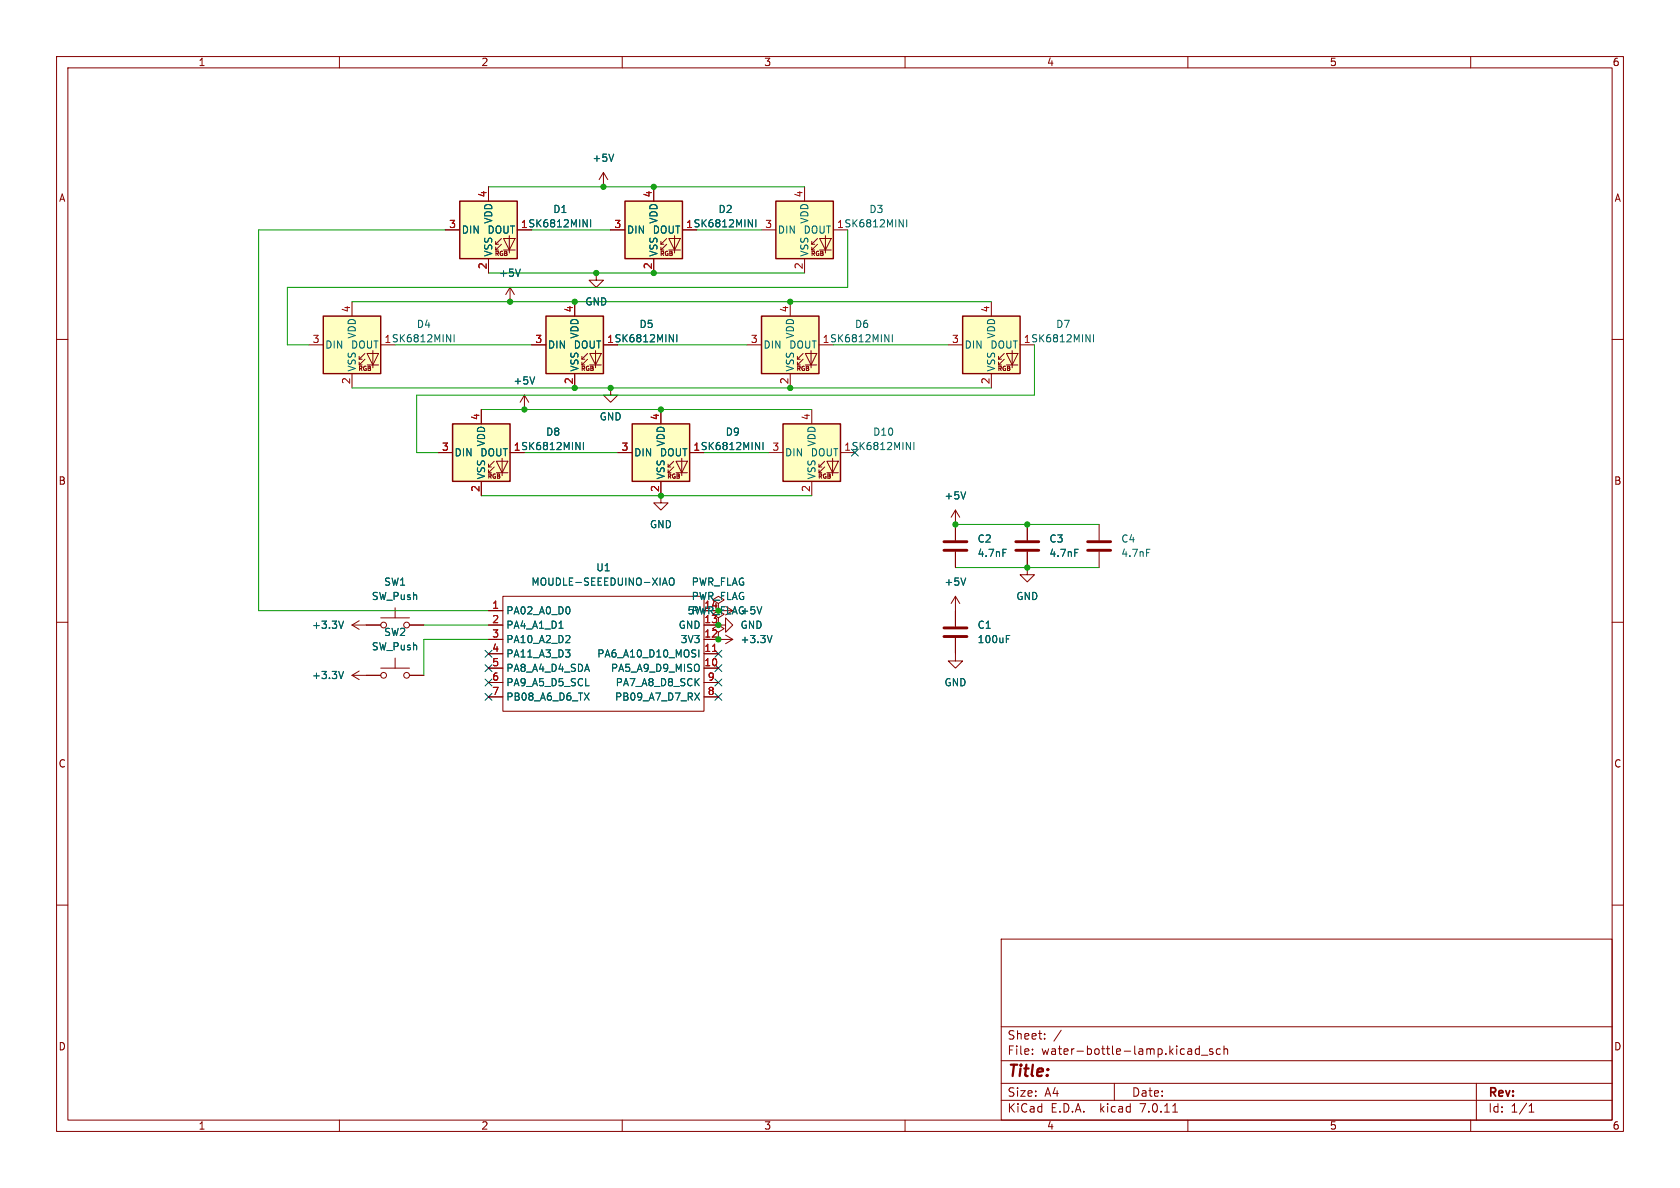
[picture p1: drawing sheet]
<svg xmlns="http://www.w3.org/2000/svg" width="297mm" height="210mm" viewBox="0 0 297 210" stroke-linecap="round" stroke-linejoin="round" font-family="sans-serif">
<g fill="none" stroke="#840000" stroke-width=".18">
<path d="M10 10h277v190h-277zM12 12h273v186h-273zM60 10v2M110 10v2M160 10v2M210 10v2M260 10v2M86.4 33v2.6M106.7 30.5l-.8 1.3M106.7 30.5v2.5M106.7 30.5l.7 1.3M115.6 33v2.6"/>
<path d="M142.2 33v2.6M10 60h2M62.2 53.3v2.6M78.7 40.6h2.6M86.4 45.7v2.6M87.6 44.2h.5M87.6 43.2h.5M88.6 43.2l-1 1v-.5M88.6 42.2l-1 1v-.5M89 42.2h2.1l-1.1 2zM89 44.2h2.1M90 41.7v3"/>
<path d="M90.2 50.8l-.8 1.3M90.2 50.8v2.5M90.2 50.8l.7 1.3M91.4 40.6h2.6M101.6 53.3v2.6M105.4 48.3v1.2h1.3l-1.3 1.3-1.3-1.3h1.3M107.9 40.6h2.6M115.6 45.7v2.6M116.8 44.2h.5M116.8 43.2h.5M117.9 43.2l-1.1 1v-.5M117.9 42.2l-1.1 1v-.5"/>
<path d="M118.2 42.2h2.1l-1 2zM118.2 44.2h2.1M119.3 41.7v3M120.6 40.6h2.6M134.6 40.6h2.6M139.7 53.3v2.6M142.2 45.7v2.6M143.5 44.2h.5M143.5 43.2h.5M144.5 43.2l-1 1v-.5M144.5 42.2l-1 1v-.5M144.9 42.2h2l-1 2z"/>
<path d="M144.9 44.2h2M145.9 41.7v3M147.3 40.6h2.6M175.3 53.3v2.6M285 60h2M54.6 61h2.5M62.2 66v2.6M63.5 64.5h.5M63.5 63.5h.5M64.5 63.5l-1 1v-.5M64.5 62.5l-1 1v-.5M64.9 62.5h2l-1 2z"/>
<path d="M64.9 64.5h2M65.9 62v3M67.3 61h2.5M85.1 72.4v2.5M92.7 69.9l-.8 1.2M92.7 69.9v2.5M92.7 69.9l.8 1.2M94 61h2.5M101.6 66v2.6M102.9 64.5h.5M102.9 63.5h.5M103.9 63.5l-1 1v-.5"/>
<path d="M103.9 62.5l-1 1v-.5M104.3 62.5h2l-1 2zM104.3 64.5h2M105.3 62v3M106.7 61h2.5M107.9 68.6v1.3h1.3l-1.3 1.2-1.2-1.2h1.2M116.8 72.4v2.5M132.1 61h2.5M139.7 66v2.6M141 64.5h.5M141 63.5h.5M142 63.5l-1 1v-.5"/>
<path d="M142 62.5l-1 1v-.5M142.4 62.5h2l-1 2zM142.4 64.5h2M143.4 62v3M143.5 72.4v2.5M144.8 61h2.5M167.6 61h2.6M175.3 66v2.6M176.5 64.5h.5M176.5 63.5h.5M177.5 63.5l-1 1v-.5M177.5 62.5l-1 1v-.5"/>
<path d="M177.9 62.5h2.1l-1.1 2zM177.9 64.5h2.1M178.9 62v3M180.3 61h2.6M77.5 80h2.5M85.1 85.1v2.5M86.4 83.6h.5M86.4 82.6h.5M87.4 82.6l-1 1v-.5M87.4 81.5l-1 1.1v-.6M87.8 81.5h2l-1 2.1zM87.8 83.6h2"/>
<path d="M88.8 81v3.1M90.2 80h2.5M109.2 80h2.6M116.8 85.1v3.8h1.3l-1.3 1.3-1.2-1.3h1.2M118.1 83.6h.5M118.1 82.6h.5M119.1 82.6l-1 1v-.5M119.1 81.5l-1 1.1v-.6M119.5 81.5h2l-1 2.1zM119.5 83.6h2M120.5 81v3.1M121.9 80h2.6"/>
<path d="M135.9 80h2.5M143.5 85.1v2.5M144.8 83.6h.5M144.8 82.6h.5M145.8 82.6l-1 1v-.5M145.8 81.5l-1 1.1v-.6M146.2 81.5h2l-1 2.1zM146.2 83.6h2M147.2 81v3.1M148.6 80h2.5M168.9 90.2l-.8 1.2M168.9 90.2v5.3"/>
<path d="M168.9 97.5v2.8M168.9 90.2l.8 1.2M181.6 97.5v4.1h1.3l-1.3 1.3-1.3-1.3h1.3M181.6 92.7v2.8M194.3 92.7v2.8M194.3 97.5v2.8M10 110h2M62.2 110.5h5.1M62.2 110.5l1.3 .8M62.2 119.4l1.3 .7M62.2 119.4h5.1M63.5 109.7l-1.3 .8"/>
<path d="M63.5 118.6l-1.3 .8M67.3 109.2h5.1M67.3 118.1h5.1M69.8 107.4v1.8M69.8 116.3v1.8M72.4 110.5h2.5M72.4 119.4h2.5M86.4 110.5h2.5M86.4 118.1h2.5M86.4 108h2.5M86.4 115.6h2.5M86.4 113h2.5"/>
<path d="M88.9 105.4h35.6v20.3h-35.6zM124.5 110.5h2.5M124.5 118.1h2.5M124.5 115.6h2.5M124.5 113h5M127 109.2l1-.6-1-.6-1 .6 1 .6v1.3M127 110.5h.1M127 111.8l1-.7-1-.6-1 .6 1 .7v1.2M127 113h.1M127 110.5h1.3v-1.3l1.2 1.3-1.2 1.3v-1.3M127 106.7l1-.7-1-.6-1 .6 1 .7v1.3M128.3 112.3l1.2 .7"/>
<path d="M129.5 113l-1.2 .8M168.9 112.8v4h1.3l-1.3 1.3-1.3-1.3h1.3M168.9 105.4v5.3M168.9 105.4l-.8 1.3M168.9 105.4l.8 1.3M285 110h2M86.4 120.7h2.5M86.4 123.2h2.5M124.5 120.7h2.5M124.5 123.2h2.5M10 160h2M285 160h2"/>
<path d="M177 166h108v32h-108zM60 198v2M110 198v2M160 198v2M177 194.5h108M177 191.5h108M177 187.5h108M177 181.5h108M182.5 186.3v.1M182.5 185.5v.1M184.7 183.6v.1M184.7 182.8v.1"/>
<path d="M187.6 182.1l-1.3 2M197 191.5v3M207.3 196.6h.9M210 198v2M212 184.9v1.5M212 185.5l-.4-.1-.3 .3v.4l.2 .2h.5M212.4 186.5h1.1M214.4 185.5l-.4-.1-.2 .2 .1 .2 .5 .2v.3h-.6M215.7 185.5l-.4-.1-.3 .3v.4l.2 .2h.5M216.4 185.5l.2-.1 .4 .1v.9M216.4 184.9v1.5M260 198v2"/>
<path d="M261 191.5v6.5M270.3 196.6h.9M270.3 195.5l.4-.4v1.5"/>
<circle cx="67.8" cy="119.4" r=".51"/>
<circle cx="67.8" cy="110.5" r=".51"/>
<circle cx="71.9" cy="110.5" r=".51"/>
<circle cx="71.9" cy="119.4" r=".51"/>
</g>
<g fill="#ffffc2" stroke="#ffffc2" stroke-width=".18">
<path d="M134.6 55.9h10.2v10.1h-10.2z"/>
<path d="M137.2 35.6h10.1v10.1h-10.1z"/>
<path d="M96.5 55.9h10.2v10.1h-10.2z"/>
<path d="M110.5 35.6h10.1v10.1h-10.1z"/>
<path d="M81.3 35.6h10.1v10.1h-10.1z"/>
<path d="M170.2 55.9h10.1v10.1h-10.1z"/>
<path d="M138.4 74.9h10.2v10.2h-10.2z"/>
<path d="M80 74.9h10.2v10.2h-10.2z"/>
<path d="M111.8 74.9h10.1v10.2h-10.1z"/>
<path d="M57.1 55.9h10.2v10.1h-10.2z"/>
</g>
<path d="M81.3 35.6h10.1v10.1h-10.1zM110.5 35.6h10.1v10.1h-10.1zM137.2 35.6h10.1v10.1h-10.1zM57.1 55.9h10.2v10.1h-10.2zM96.5 55.9h10.2v10.1h-10.2zM134.6 55.9h10.2v10.1h-10.2zM170.2 55.9h10.1v10.1h-10.1zM80 74.9h10.2v10.2h-10.2zM111.8 74.9h10.1v10.2h-10.1zM138.4 74.9h10.2v10.2h-10.2z" fill="none" stroke="#840000" stroke-width=".25"/>
<g fill="none" stroke="#006464" stroke-width=".18">
<path d="M103.1 38.8l.7 1.3v-1.3M104.4 38.8v1.3M108.5 27.2l-.4 1.3M132.3 38.8l.7 1.3v-1.3M133.6 38.8v1.3M159 38.8l.7 1.3v-1.3M160.3 38.8v1.3M79 59.2l.7 1.2v-1.2M80.3 59.2v1.2M92 47.6l-.4 1.2M118.3 59.2l.7 1.2v-1.2M119.7 59.2v1.2"/>
<path d="M156.4 59.2l.7 1.2v-1.2M157.8 59.2v1.2M192 59.2l.7 1.2v-1.2M193.3 59.2v1.2M94.5 66.6l-.4 1.3M101.8 78.2l.7 1.3v-1.3M103.1 78.2v1.3M133.6 78.2l.7 1.3v-1.3M134.9 78.2v1.3M160.2 78.2l.8 1.3v-1.3M161.6 78.2v1.3M170.7 86.9l-.4 1.3"/>
<path d="M177.3 97.1h.6M190 97.1h.6M202.7 97.1h.6M60.7 109.8l-.4 1.3M60.7 118.7l-.4 1.3M98.8 111.1h.7M100 114.9h.8l-.5 .5M100.6 107.4l.2 .3-.2 .7M100.6 112.4l.2 .2-.1 .3-.7 .7h.8M100.6 115.4l.2 .2-.2 .5M117.2 103.1h.6M117.5 102.2l.5 1.2"/>
<path d="M118.4 102.4l.2-.2a.43 .43 0 0 1 .6 .4v.4a.42 .42 0 0 1-.5 .5 .42 .42 0 0 1-.4-.5zM123.5 114.9v1.2M134.7 107.3l-.5 1.2M136.5 112.3l-.4 1.3M170.7 102.2l-.4 1.2M177.9 112.9h.4M177.9 112.3h.6M103.3 122.5l.8 1.3M104.1 122.5l-.8 1.3M122.8 122.5l.9 1.3M123.7 122.5l-.9 1.3"/>
</g>
<path d="M166.9 97.3h4M166.9 95.8h4M179.6 97.3h4M179.6 95.8h4M192.3 97.3h4M192.3 95.8h4M166.9 112.5h4M166.9 111h4" fill="none" stroke="#840000" stroke-width=".51"/>
<path d="M126 115.2h.7" fill="none" stroke="#a90000" stroke-width=".18"/>
<g fill="none" stroke="#009600" stroke-width=".18">
<path d="M86.4 33h55.8M62.2 53.3h113.1M78.7 40.6h-33v67.4h40.7M86.4 48.3h55.8M94 40.6h13.9M123.2 40.6h11.4M149.9 40.6v10.2h-99.1v10.2h3.8M62.2 68.6h113.1M69.8 61h24.2M85.1 72.4h58.4M109.2 61h22.9M147.3 61h20.3"/>
<path d="M182.9 61v8.9h-109.2v10.1h3.8M85.1 87.6h58.4M92.7 80h16.5M124.5 80h11.4M168.9 92.7h25.4M74.9 110.5h11.5M86.4 113h-11.5v6.4M168.9 100.3h25.4"/>
</g>
<g fill="none" stroke="#000084" stroke-width=".18">
<path d="M150.5 79.4l1.2 1.2M151.7 79.4l-1.2 1.2M85.8 117.5l1.2 1.2M85.8 115l1.2 1.2M87 117.5l-1.2 1.2M87 115l-1.2 1.2M126.4 117.5l1.2 1.2M126.4 115l1.2 1.2M127.6 117.5l-1.2 1.2M127.6 115l-1.2 1.2M85.8 122.6l1.2 1.2M85.8 120l1.2 1.3"/>
<path d="M87 122.6l-1.2 1.2M87 120l-1.2 1.3M126.4 122.6l1.2 1.2M126.4 120l1.2 1.3M127.6 122.6l-1.2 1.2M127.6 120l-1.2 1.3"/>
</g>
<g fill="#009600" stroke="#009600" stroke-width=".18">
<circle cx="181.6" cy="92.7" r=".46"/>
<circle cx="168.9" cy="92.7" r=".46"/>
<circle cx="139.7" cy="53.3" r=".46"/>
<circle cx="139.7" cy="68.6" r=".46"/>
<circle cx="181.6" cy="100.3" r=".46"/>
<circle cx="127" cy="113" r=".46"/>
<circle cx="127" cy="110.5" r=".46"/>
<circle cx="116.8" cy="87.6" r=".46"/>
<circle cx="90.2" cy="53.3" r=".46"/>
<circle cx="116.8" cy="72.4" r=".46"/>
<circle cx="107.9" cy="68.6" r=".46"/>
<circle cx="101.6" cy="68.6" r=".46"/>
<circle cx="92.7" cy="72.4" r=".46"/>
<circle cx="115.6" cy="33" r=".46"/>
<circle cx="106.7" cy="33" r=".46"/>
<circle cx="105.4" cy="48.3" r=".46"/>
<circle cx="101.6" cy="53.3" r=".46"/>
<circle cx="115.6" cy="48.3" r=".46"/>
</g>
<text font-size="2.8" fill="#840000" x="178" y="190.9">Title:</text>
<g font-size="2.1" fill="#840000">
<text x="178" y="184">Sheet:</text>
<text x="178" y="186.7">File:</text>
<text x="184.1" y="186.7">water-bottle-lamp.kicad_sch</text>
<text x="178" y="196.9">KiCad</text>
<text x="178" y="194.1">Size:</text>
<text x="184.7" y="194.1">A4</text>
<text x="185.7" y="196.9">E.D.A.</text>
<text x="194.6" y="196.9">kicad</text>
<text x="200" y="194.1">Date:</text>
<text x="201.8" y="196.9">7.0.11</text>
<text x="263" y="194.3">Rev:</text>
<text x="263" y="196.9">Id:</text>
<text x="267.1" y="196.9">1/1</text>
</g>
<g font-size="1.8" fill="#840000">
<text x="35" y="11.9">1</text>
<text x="85" y="11.9">2</text>
<text x="135" y="11.9">3</text>
<text x="185" y="11.9">4</text>
<text x="235" y="11.9">5</text>
<text x="285" y="11.9">6</text>
<text x="10.3" y="35.9">A</text>
<text x="285.3" y="35.9">A</text>
<text x="10.3" y="85.9">B</text>
<text x="285.3" y="85.9">B</text>
<text x="10.3" y="135.9">C</text>
<text x="285.3" y="135.9">C</text>
<text x="10.3" y="185.9">D</text>
<text x="285.3" y="185.9">D</text>
<text x="35" y="199.9">1</text>
<text x="85" y="199.9">2</text>
<text x="135" y="199.9">3</text>
<text x="185" y="199.9">4</text>
<text x="235" y="199.9">5</text>
<text x="285" y="199.9">6</text>
</g>
<g font-size="1.8" fill="#006464">
<text x="104.6" y="28.8">+5V</text>
<text x="81.5" y="41.5">DIN</text>
<text x="86.1" y="41.5">DOUT</text>
<text x="87.2" y="39.6" transform="rotate(-90 87.2 39.6)">VDD</text>
<text x="97.7" y="37.9">D1</text>
<text x="110.7" y="41.5">DIN</text>
<text x="115.3" y="41.5">DOUT</text>
<text x="116.4" y="39.6" transform="rotate(-90 116.4 39.6)">VDD</text>
<text x="126.9" y="37.9">D2</text>
<text x="137.4" y="41.5">DIN</text>
<text x="142" y="41.5">DOUT</text>
<text x="143.1" y="39.6" transform="rotate(-90 143.1 39.6)">VDD</text>
<text x="147.9" y="40.4">1 SK6812MINI</text>
<text x="153.6" y="37.9">D3</text>
<text x="87.2" y="45.5" transform="rotate(-90 87.2 45.5)">VSS</text>
<text x="116.4" y="45.5" transform="rotate(-90 116.4 45.5)">VSS</text>
<text x="143.1" y="45.5" transform="rotate(-90 143.1 45.5)">VSS</text>
<text x="88.1" y="49.1">+5V</text>
<text x="63.1" y="60" transform="rotate(-90 63.1 60)">VDD</text>
<text x="73.6" y="58.2">D4</text>
<text x="102.5" y="60" transform="rotate(-90 102.5 60)">VDD</text>
<text x="103.4" y="54.2">GND</text>
<text x="113" y="58.2">D5</text>
<text x="140.6" y="60" transform="rotate(-90 140.6 60)">VDD</text>
<text x="151.1" y="58.2">D6</text>
<text x="176.1" y="60" transform="rotate(-90 176.1 60)">VDD</text>
<text x="186.6" y="58.2">D7</text>
<text x="57.4" y="61.8">DIN</text>
<text x="62" y="61.8">DOUT</text>
<text x="63.1" y="65.8" transform="rotate(-90 63.1 65.8)">VSS</text>
<text x="67.9" y="60.7">1 SK6812MINI</text>
<text x="96.8" y="61.8">DIN</text>
<text x="101.3" y="61.8">DOUT</text>
<text x="102.5" y="65.8" transform="rotate(-90 102.5 65.8)">VSS</text>
<text x="134.9" y="61.8">DIN</text>
<text x="139.4" y="61.8">DOUT</text>
<text x="140.6" y="65.8" transform="rotate(-90 140.6 65.8)">VSS</text>
<text x="145.3" y="60.7">1 SK6812MINI</text>
<text x="170.4" y="61.8">DIN</text>
<text x="175" y="61.8">DOUT</text>
<text x="176.1" y="65.8" transform="rotate(-90 176.1 65.8)">VSS</text>
<text x="180.9" y="60.7">1 SK6812MINI</text>
<text x="90.7" y="68.2">+5V</text>
<text x="96.4" y="77.2">D8</text>
<text x="105.9" y="74.5">GND</text>
<text x="128.2" y="77.2">D9</text>
<text x="154.3" y="77.2">D10</text>
<text x="80.3" y="80.9">DIN</text>
<text x="84.8" y="80.9">DOUT</text>
<text x="86" y="79" transform="rotate(-90 86 79)">VDD</text>
<text x="112" y="80.9">DIN</text>
<text x="116.6" y="80.9">DOUT</text>
<text x="117.7" y="79" transform="rotate(-90 117.7 79)">VDD</text>
<text x="138.7" y="80.9">DIN</text>
<text x="143.2" y="80.9">DOUT</text>
<text x="144.4" y="79" transform="rotate(-90 144.4 79)">VDD</text>
<text x="149.2" y="79.8">1 SK6812MINI</text>
<text x="86" y="84.8" transform="rotate(-90 86 84.8)">VSS</text>
<text x="117.7" y="84.8" transform="rotate(-90 117.7 84.8)">VSS</text>
<text x="144.4" y="84.8" transform="rotate(-90 144.4 84.8)">VSS</text>
<text x="166.9" y="88.5">+5V</text>
<text x="114.8" y="93.6">GND</text>
<text x="105.3" y="101.2">U1</text>
<text x="172.7" y="96.1">C2</text>
<text x="172.7" y="98.7">4.7nF</text>
<text x="185.4" y="96.1">C3</text>
<text x="185.4" y="98.7">4.7nF</text>
<text x="198.1" y="96.1">C4</text>
<text x="198.1" y="98.7">4.7nF</text>
<text x="65.6" y="106.3">SW_Push</text>
<text x="67.8" y="103.7">SW1</text>
<text x="93.8" y="103.7">MOUDLE-SEEEDUINO-XIAO</text>
<text x="122.2" y="106.3">PWR_FLAG</text>
<text x="122.2" y="103.7">PWR_FLAG</text>
<text x="124.4" y="107.7">14</text>
<text x="166.9" y="103.7">+5V</text>
<text x="179.6" y="106.3">GND</text>
<text x="55.1" y="111.4">+3.3V</text>
<text x="67.8" y="112.6">SW2</text>
<text x="89.4" y="108.8">PA02_A0_D0</text>
<text x="89.4" y="111.4">PA4_A1_D1</text>
<text x="89.4" y="113.9">PA10_A2_D2</text>
<text x="119.9" y="111.4">GND</text>
<text x="120.2" y="113.9">3V3</text>
<text x="121.5" y="108.8">5V</text>
<text x="130.8" y="108.8">+5V</text>
<text x="130.8" y="111.4">GND</text>
<text x="130.8" y="113.9">+3.3V</text>
<text x="172.7" y="111.4">C1</text>
<text x="172.7" y="113.9">100uF</text>
<text x="65.6" y="115.2">SW_Push</text>
<text x="89.4" y="116.4">PA11_A3_D3</text>
<text x="89.4" y="119">PA8_A4_D4_SDA</text>
<text x="105.5" y="116.4">PA6_A10_D10_MOSI</text>
<text x="107.9" y="119">PA5_A9_D9_MISO</text>
<text x="55.1" y="120.2">+3.3V</text>
<text x="89.4" y="121.5">PA9_A5_D5_SCL</text>
<text x="89.4" y="124.1">PB08_A6_D6_TX</text>
<text x="108.6" y="124.1">PB09_A7_D7_RX</text>
<text x="108.8" y="121.5">PA7_A8_D8_SCK</text>
<text x="166.9" y="121.5">GND</text>
</g>
<g font-size="1.8" fill="#a90000">
<text x="86.1" y="35" transform="rotate(-90 86.1 35)">4</text>
<text x="115.3" y="35" transform="rotate(-90 115.3 35)">4</text>
<text x="142" y="35" transform="rotate(-90 142 35)">4</text>
<text x="79.3" y="40.4">3</text>
<text x="92" y="40.4">1 SK6812MINI</text>
<text x="108.5" y="40.4">3</text>
<text x="121.2" y="40.4">1 SK6812MINI</text>
<text x="135.2" y="40.4">3</text>
<text x="86.1" y="47.7" transform="rotate(-90 86.1 47.7)">2</text>
<text x="115.3" y="47.7" transform="rotate(-90 115.3 47.7)">2</text>
<text x="142" y="47.7" transform="rotate(-90 142 47.7)">2</text>
<text x="62" y="55.3" transform="rotate(-90 62 55.3)">4</text>
<text x="101.3" y="55.3" transform="rotate(-90 101.3 55.3)">4</text>
<text x="139.4" y="55.3" transform="rotate(-90 139.4 55.3)">4</text>
<text x="175" y="55.3" transform="rotate(-90 175 55.3)">4</text>
<text x="55.2" y="60.7">3</text>
<text x="94.5" y="60.7">3</text>
<text x="107.2" y="60.7">1 SK6812MINI</text>
<text x="132.6" y="60.7">3</text>
<text x="168.2" y="60.7">3</text>
<text x="62" y="68" transform="rotate(-90 62 68)">2</text>
<text x="101.3" y="68" transform="rotate(-90 101.3 68)">2</text>
<text x="139.4" y="68" transform="rotate(-90 139.4 68)">2</text>
<text x="175" y="68" transform="rotate(-90 175 68)">2</text>
<text x="84.8" y="74.4" transform="rotate(-90 84.8 74.4)">4</text>
<text x="116.6" y="74.4" transform="rotate(-90 116.6 74.4)">4</text>
<text x="143.3" y="74.4" transform="rotate(-90 143.3 74.4)">4</text>
<text x="78" y="79.8">3</text>
<text x="90.7" y="79.8">1 SK6812MINI</text>
<text x="109.8" y="79.8">3</text>
<text x="122.5" y="79.8">1 SK6812MINI</text>
<text x="136.5" y="79.8">3</text>
<text x="84.8" y="87.1" transform="rotate(-90 84.8 87.1)">2</text>
<text x="116.6" y="87.1" transform="rotate(-90 116.6 87.1)">2</text>
<text x="143.3" y="87.1" transform="rotate(-90 143.3 87.1)">2</text>
<text x="86.9" y="107.7">1</text>
<text x="86.9" y="110.2">2</text>
<text x="86.9" y="112.8">3</text>
<text x="124.4" y="112.8">12</text>
<text x="124.4" y="110.2">13</text>
<text x="86.9" y="115.3">4</text>
<text x="86.9" y="117.9">5</text>
<text x="124.4" y="117.9">10</text>
<text x="124.4" y="115.3">11</text>
<text x="86.9" y="120.4">6</text>
<text x="86.9" y="122.9">7</text>
<text x="125" y="122.9">8</text>
<text x="125" y="120.4">9</text>
</g>
<text font-size="1.8" fill="#009600" x="122.2" y="108.8">PWR_FLAG</text>
<g font-size="1.1" fill="#840000">
<text x="87.4" y="45.4">RGB</text>
<text x="116.6" y="45.4">RGB</text>
<text x="143.2" y="45.4">RGB</text>
<text x="63.2" y="65.8">RGB</text>
<text x="102.6" y="65.8">RGB</text>
<text x="140.7" y="65.8">RGB</text>
<text x="176.3" y="65.8">RGB</text>
<text x="86.1" y="84.8">RGB</text>
<text x="117.8" y="84.8">RGB</text>
<text x="144.5" y="84.8">RGB</text>
</g>
</svg>
